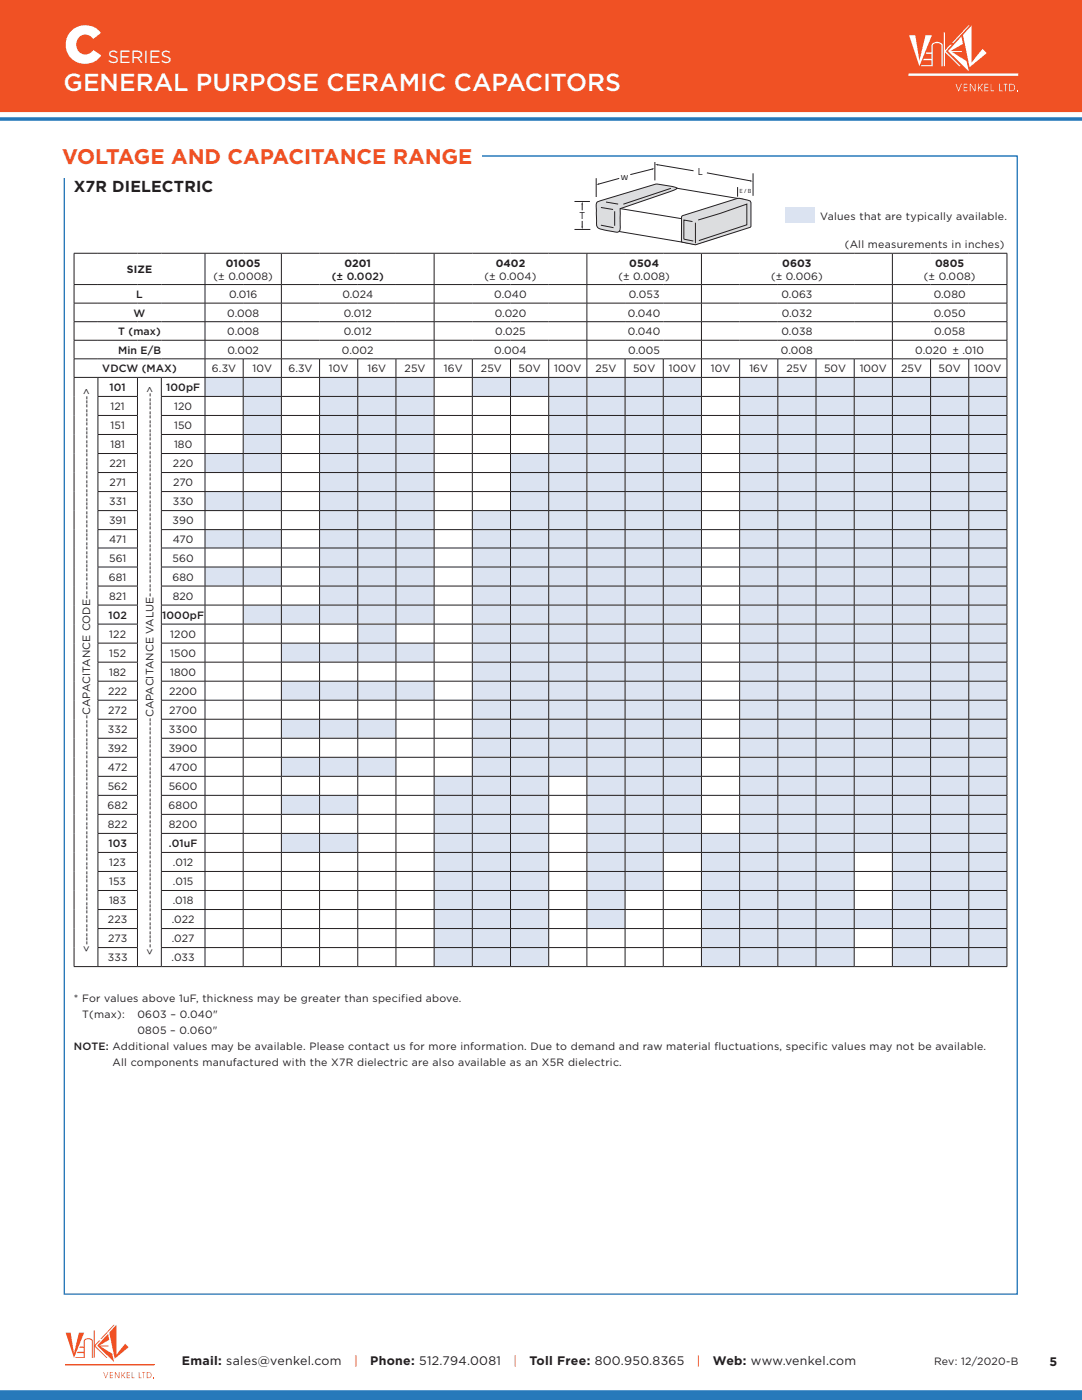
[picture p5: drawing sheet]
<svg xmlns="http://www.w3.org/2000/svg" width="216mm" height="279mm" viewBox="0 0 216 279" stroke-linecap="round" stroke-linejoin="round" font-family="sans-serif">
<path d="M-.1 -.1h216v22.3h-216z" fill="#f05124" stroke="#f05124" stroke-width=".35"/>
<g fill="#f05124">
<path d="M23.2 264.4v6l1.8-2.2 .7 .7-2.8 2.3-1.1-5.3z"/>
<path d="M13.1 266h1l.7 4.1 1-4.1h1l-2 5z"/>
<path d="M21.6 266.2l.2 1.2-2 1.1h1.8v.2h-1.6l2.4 1.5 .4 1.6-3.4-3.3z"/>
<path d="M16.9 267.3a1.04 1.04 0 0 1 1.6 .4v3.3h-.2v-3.3a.83 .83 0 0 0-1.4 0v3.3h-1.9l.1-.2h1.6v-.8h-1.3l.1-.2h1.2v-.8h-.9l.1-.3h.8v-1z"/>
<path d="M18.7 265.5h.2v2.9l.9-.9h.2l-1 1.1 2.4 2.4h-.2l-2.3-2.3v2.3h-.2z"/>
<path d="M22.7 264.4h.2l-2.6 2.8h-.3z"/>
<path d="M20.6 273.8h.1l.4 1.1 .4-1.1h.1l-.5 1.2z"/>
<path d="M21.9 273.8h.6v.2h-.5v.4h.5v.1h-.5v.4h.5v.1h-.6z"/>
<path d="M22.9 273.8h.2l.6 1.1v-1.1h.1v1.2h-.1l-.7-1v1h-.1z"/>
<path d="M24.2 273.8h.1v.7l.7-.7-.4 .6 .4 .6h-.1l-.4-.5-.2 .5h-.1z"/>
<path d="M25.3 273.8h.6v.2h-.5v.4h.5v.1h-.5v.4h.5v.1h-.6z"/>
<path d="M26.3 273.8h.1v1.1h.4v.1h-.5z"/>
<path d="M27.7 273.8h.1v1.1h.4v.1h-.5z"/>
<path d="M28.4 273.8h.6v.2h-.3v1h-.1v-1h-.2z"/>
<path d="M30.6 274.8h.1v.2h-.1z"/>
<path d="M29.3 273.8v1.2a.66 .66 0 0 0 .9-.6 .66 .66 0 0 0-.9-.6zM29.4 274a.52 .52 0 0 1 .7 .4 .52 .52 0 0 1-.7 .5z"/>
</g>
<path d="M13 272.4h17.8" fill="none" stroke="#f05124" stroke-width=".2"/>
<path d="M-.1 277.6h216v1.8h-216z" fill="#2779ba" stroke="#2779ba" stroke-width=".35"/>
<path d="M0 23.8h215.9" fill="none" stroke="#2779ba" stroke-width=".71" stroke-linecap="butt"/>
<g fill="#fff">
<path d="M193.9 5.1v7.4l2.2-2.8 .8 .9-3.4 2.8-1.4-6.4z"/>
<path d="M181.4 7h1.2l.9 5.1 1.2-5.1h1.3l-2.5 6.2z"/>
<path d="M191.8 7.3l.3 1.5-2.5 1.4h2.3v.2h-1.9l2.9 1.8 .4 2-4.1-4z"/>
<path d="M186 8.7a1.3 1.3 0 0 1 2.1 .4v4.1h-.3v-4.1a1.03 1.03 0 0 0-1.7 0v4.1h-2.3v-.2h2.1v-1h-1.7l.2-.3h1.5v-.9h-1.1l.1-.4h1v-1.3z"/>
<path d="M188.3 6.5h.3v3.5l1-1.1h.3l-1.2 1.3 3 3h-.3l-2.8-2.8v2.8h-.3z"/>
<path d="M193.2 5.1h.3l-3.2 3.5h-.3z"/>
<path d="M190.7 16.7h.1l.5 1.3 .4-1.3h.2l-.6 1.5h-.1z"/>
<path d="M192.3 16.7h.7v.2h-.6v.5h.6v.1h-.6v.6h.6v.1h-.7z"/>
<path d="M193.5 16.7h.2l.8 1.3v-1.3h.1v1.5h-.1l-.8-1.3v1.3h-.2z"/>
<path d="M195.1 16.7h.2v.8l.7-.8h.1l-.6 .7 .6 .8h-.2l-.5-.7-.1 .2v.5h-.2z"/>
<path d="M196.4 16.7h.8v.2h-.6v.5h.6v.1h-.6v.6h.6v.1h-.8z"/>
<path d="M197.7 16.7h.1v1.4h.5v.1h-.6z"/>
<path d="M199.4 16.7h.1v1.4h.6v.1h-.7z"/>
<path d="M200.2 16.7h.8v.2h-.3v1.3h-.2v-1.3h-.3z"/>
<path d="M203 17.9h.2v.3h-.2z"/>
<path d="M201.5 16.9a.64 .64 0 0 1 .9 .6 .64 .64 0 0 1-.9 .6zM201.4 16.7v1.5a.82 .82 0 0 0 1.2-.7 .82 .82 0 0 0-1.2-.8z"/>
</g>
<path d="M181.3 14.9h21.9" fill="none" stroke="#fff" stroke-width=".45"/>
<path d="M12.8 31.1h190.2v227.2h-190.2z" fill="none" stroke="#2779ba" stroke-width=".26"/>
<path d="M12.4 26.7h83.6v8.9h-83.6z" fill="#fff"/>
<path d="M139.9 47.1l6.6-2.1 .1 .3-6.7 2.1z" fill="#dcdddf"/>
<path d="M139.9 47.1l6.6-2.1 .1 .3-6.7 2.1z" fill="none" stroke="#231f20" stroke-width=".2"/>
<path d="M139.9 44.9l6.7-2v.2l-6.7 2.1z" fill="#dcdddf"/>
<path d="M139.9 44.9l6.7-2v.2l-6.7 2.1z" fill="none" stroke="#231f20" stroke-width=".2"/>
<path d="M139.9 46l6.6-2.1 .1 .3-6.7 2.1z" fill="#dcdddf"/>
<path d="M135 37.6l13.3 2.2M123.5 46.2l15.2 2.6M123.7 41.6l15 2.5M139.9 46l6.6-2.1 .1 .3-6.7 2.1zM143.7 47.2l-5 1.6" fill="none" stroke="#231f20" stroke-width=".2"/>
<path d="M119.1 40.4l.6-.3 11.2-3.4 3.2 .5 1 .3-.2 .3-1.2 .5-10 3.3 .1 3.4a.9 .9 0 0 1-.2 1.1 .9 .9 0 0 1-1.1 .2l-1.8-.4a1.49 1.49 0 0 1-1.7-1.8v-3.2z" fill="#dcdddf"/>
<path d="M133.9 37.6l-9.5 3.2M119.1 40.4l.6-.3 11.2-3.4 3.2 .5 1 .3-.2 .3-1.2 .5-10 3.3 .1 3.4a.9 .9 0 0 1-.2 1.1 .9 .9 0 0 1-1.1 .2l-1.8-.4a1.49 1.49 0 0 1-1.7-1.8v-3.2zM119.9 44.9l2.5 .5M119.9 41.4l2.4 .4M120.9 40.3l2.4 .4M122.7 42.2v2.9" fill="none" stroke="#231f20" stroke-width=".2"/>
<path d="M136.1 43.1l11-3.5h.4l1.7 .3 .5 .2 .1 .3v4.8l-.1 .2-10.9 3.5-2.7-.6-.1-.1z" fill="#dcdddf"/>
<path d="M119 35.6v3.7M130.7 32.3v3.7M141.1 34.5l8.7 1.6M147.2 37.3v2M150.3 34.6v4.5M136.1 43.1l11-3.5h.4l1.7 .3 .5 .2 .1 .3v4.8l-.1 .2-10.9 3.5-2.7-.6-.1-.1zM138.2 44.2l-1.7-.3v3.8l1.8 .4M139.3 43.9l4.4-1.3 5.3-1.9v4.2l-9.5 3.1" fill="none" stroke="#231f20" stroke-width=".2"/>
<path d="M149.7 35.9l.6 .3-.7 .1 .2-.2z" fill="#231f20"/>
<path d="M131.1 32.9l7.3 1.2" fill="none" stroke="#231f20" stroke-width=".2"/>
<path d="M130.7 32.8l.6-.1-.1 .2v.2z" fill="#231f20"/>
<path d="M123.6 35.6l-4.2 1.2" fill="none" stroke="#231f20" stroke-width=".2"/>
<path d="M119 36.9l.5-.4-.1 .2 .2 .2z" fill="#231f20"/>
<path d="M130.2 33.7l-4.4 1.2" fill="none" stroke="#231f20" stroke-width=".2"/>
<path d="M130 33.6h.6l-.5 .3 .1-.2z" fill="#231f20"/>
<path d="M116.2 44.1v1.2" fill="none" stroke="#231f20" stroke-width=".2"/>
<path d="M116 45.2l.2 .1 .2-.1-.2 .6z" fill="#231f20"/>
<path d="M114.6 45.8h3.2M116.2 40.7v1.3" fill="none" stroke="#231f20" stroke-width=".2"/>
<path d="M116.2 40.2l.2 .6-.2-.1-.2 .1z" fill="#231f20"/>
<path d="M114.6 40.2h3.1M138.8 44.4v4.1" fill="none" stroke="#231f20" stroke-width=".2"/>
<g fill="#dbe3f1">
<path d="M156.7 41.5h5.9v3h-5.9z"/>
<path d="M40.9 75.3h7.6v3.8h-7.6zM63.8 75.3h7.6v3.8h-7.6zM71.4 75.3h7.6v3.8h-7.6zM79 75.3h7.6v3.8h-7.6zM132.3 75.3h7.7v3.8h-7.7zM147.6 75.3h7.6v3.8h-7.6zM155.2 75.3h7.6v3.8h-7.6zM162.8 75.3h7.6v3.8h-7.6zM170.4 75.3h7.7v3.8h-7.7zM178.1 75.3h7.6v3.8h-7.6zM185.7 75.3h7.6v3.8h-7.6zM193.3 75.3h7.6v3.8h-7.6zM63.8 79.1h7.6v3.8h-7.6zM71.4 79.1h7.6v3.8h-7.6zM79 79.1h7.6v3.8h-7.6zM117.1 79.1h7.6v3.8h-7.6zM124.7 79.1h7.6v3.8h-7.6zM132.3 79.1h7.7v3.8h-7.7zM147.6 79.1h7.6v3.8h-7.6zM155.2 79.1h7.6v3.8h-7.6zM162.8 79.1h7.6v3.8h-7.6zM170.4 79.1h7.7v3.8h-7.7zM178.1 79.1h7.6v3.8h-7.6zM185.7 79.1h7.6v3.8h-7.6zM193.3 79.1h7.6v3.8h-7.6zM63.8 82.9h7.6v3.8h-7.6zM71.4 82.9h7.6v3.8h-7.6zM79 82.9h7.6v3.8h-7.6zM117.1 82.9h7.6v3.8h-7.6zM124.7 82.9h7.6v3.8h-7.6zM132.3 82.9h7.7v3.8h-7.7zM147.6 82.9h7.6v3.8h-7.6zM155.2 82.9h7.6v3.8h-7.6zM162.8 82.9h7.6v3.8h-7.6zM170.4 82.9h7.7v3.8h-7.7zM178.1 82.9h7.6v3.8h-7.6zM185.7 82.9h7.6v3.8h-7.6zM193.3 82.9h7.6v3.8h-7.6zM63.8 86.7h7.6v3.8h-7.6zM71.4 86.7h7.6v3.8h-7.6zM79 86.7h7.6v3.8h-7.6zM117.1 86.7h7.6v3.8h-7.6zM124.7 86.7h7.6v3.8h-7.6zM132.3 86.7h7.7v3.8h-7.7zM147.6 86.7h7.6v3.8h-7.6zM155.2 86.7h7.6v3.8h-7.6zM162.8 86.7h7.6v3.8h-7.6zM170.4 86.7h7.7v3.8h-7.7zM178.1 86.7h7.6v3.8h-7.6zM185.7 86.7h7.6v3.8h-7.6zM193.3 86.7h7.6v3.8h-7.6zM63.8 90.5h7.6v3.8h-7.6zM71.4 90.5h7.6v3.8h-7.6zM79 90.5h7.6v3.8h-7.6zM101.9 90.5h7.6v3.8h-7.6zM117.1 90.5h7.6v3.8h-7.6zM124.7 90.5h7.6v3.8h-7.6zM132.3 90.5h7.7v3.8h-7.7zM147.6 90.5h7.6v3.8h-7.6zM155.2 90.5h7.6v3.8h-7.6zM162.8 90.5h7.6v3.8h-7.6zM170.4 90.5h7.7v3.8h-7.7zM178.1 90.5h7.6v3.8h-7.6zM185.7 90.5h7.6v3.8h-7.6zM193.3 90.5h7.6v3.8h-7.6zM63.8 94.3h7.6v3.8h-7.6zM71.4 94.3h7.6v3.8h-7.6zM79 94.3h7.6v3.8h-7.6zM101.9 94.3h7.6v3.8h-7.6zM117.1 94.3h7.6v3.8h-7.6zM124.7 94.3h7.6v3.8h-7.6zM132.3 94.3h7.7v3.8h-7.7zM147.6 94.3h7.6v3.8h-7.6zM155.2 94.3h7.6v3.8h-7.6zM162.8 94.3h7.6v3.8h-7.6zM170.4 94.3h7.7v3.8h-7.7zM178.1 94.3h7.6v3.8h-7.6zM185.7 94.3h7.6v3.8h-7.6zM193.3 94.3h7.6v3.8h-7.6zM40.9 98.1h7.6v3.8h-7.6zM48.5 98.1h7.6v3.8h-7.6zM63.8 98.1h7.6v3.8h-7.6zM71.4 98.1h7.6v3.8h-7.6zM79 98.1h7.6v3.8h-7.6zM101.9 98.1h7.6v3.8h-7.6zM117.1 98.1h7.6v3.8h-7.6zM124.7 98.1h7.6v3.8h-7.6zM132.3 98.1h7.7v3.8h-7.7zM147.6 98.1h7.6v3.8h-7.6zM155.2 98.1h7.6v3.8h-7.6zM162.8 98.1h7.6v3.8h-7.6zM170.4 98.1h7.7v3.8h-7.7zM178.1 98.1h7.6v3.8h-7.6zM185.7 98.1h7.6v3.8h-7.6zM193.3 98.1h7.6v3.8h-7.6zM63.8 101.9h7.6v3.8h-7.6zM71.4 101.9h7.6v3.8h-7.6zM79 101.9h7.6v3.8h-7.6zM94.2 101.9h7.7v3.8h-7.7zM101.9 101.9h7.6v3.8h-7.6zM117.1 101.9h7.6v3.8h-7.6zM124.7 101.9h7.6v3.8h-7.6zM132.3 101.9h7.7v3.8h-7.7zM147.6 101.9h7.6v3.8h-7.6zM155.2 101.9h7.6v3.8h-7.6zM162.8 101.9h7.6v3.8h-7.6zM170.4 101.9h7.7v3.8h-7.7zM178.1 101.9h7.6v3.8h-7.6zM185.7 101.9h7.6v3.8h-7.6zM193.3 101.9h7.6v3.8h-7.6zM40.9 105.7h7.6v3.7h-7.6zM48.5 105.7h7.6v3.7h-7.6zM63.8 105.7h7.6v3.7h-7.6zM71.4 105.7h7.6v3.7h-7.6zM79 105.7h7.6v3.7h-7.6zM94.2 105.7h7.7v3.7h-7.7zM101.9 105.7h7.6v3.7h-7.6zM117.1 105.7h7.6v3.7h-7.6zM124.7 105.7h7.6v3.7h-7.6zM132.3 105.7h7.7v3.7h-7.7zM147.6 105.7h7.6v3.7h-7.6zM155.2 105.7h7.6v3.7h-7.6zM162.8 105.7h7.6v3.7h-7.6zM170.4 105.7h7.7v3.7h-7.7zM178.1 105.7h7.6v3.7h-7.6zM185.7 105.7h7.6v3.7h-7.6zM193.3 105.7h7.6v3.7h-7.6zM63.8 109.4h7.6v3.8h-7.6zM71.4 109.4h7.6v3.8h-7.6zM79 109.4h7.6v3.8h-7.6zM94.2 109.4h7.7v3.8h-7.7zM101.9 109.4h7.6v3.8h-7.6zM117.1 109.4h7.6v3.8h-7.6zM124.7 109.4h7.6v3.8h-7.6zM132.3 109.4h7.7v3.8h-7.7zM147.6 109.4h7.6v3.8h-7.6zM155.2 109.4h7.6v3.8h-7.6zM162.8 109.4h7.6v3.8h-7.6zM170.4 109.4h7.7v3.8h-7.7zM178.1 109.4h7.6v3.8h-7.6zM185.7 109.4h7.6v3.8h-7.6zM193.3 109.4h7.6v3.8h-7.6zM40.9 113.2h7.6v3.8h-7.6zM48.5 113.2h7.6v3.8h-7.6zM63.8 113.2h7.6v3.8h-7.6zM71.4 113.2h7.6v3.8h-7.6zM79 113.2h7.6v3.8h-7.6zM94.2 113.2h7.7v3.8h-7.7zM101.9 113.2h7.6v3.8h-7.6zM117.1 113.2h7.6v3.8h-7.6zM124.7 113.2h7.6v3.8h-7.6zM132.3 113.2h7.7v3.8h-7.7zM147.6 113.2h7.6v3.8h-7.6zM155.2 113.2h7.6v3.8h-7.6zM162.8 113.2h7.6v3.8h-7.6zM170.4 113.2h7.7v3.8h-7.7zM178.1 113.2h7.6v3.8h-7.6zM185.7 113.2h7.6v3.8h-7.6zM193.3 113.2h7.6v3.8h-7.6zM63.8 117h7.6v3.8h-7.6zM71.4 117h7.6v3.8h-7.6zM79 117h7.6v3.8h-7.6zM94.2 117h7.7v3.8h-7.7zM101.9 117h7.6v3.8h-7.6zM117.1 117h7.6v3.8h-7.6zM124.7 117h7.6v3.8h-7.6zM132.3 117h7.7v3.8h-7.7zM147.6 117h7.6v3.8h-7.6zM155.2 117h7.6v3.8h-7.6zM162.8 117h7.6v3.8h-7.6zM170.4 117h7.7v3.8h-7.7zM178.1 117h7.6v3.8h-7.6zM185.7 117h7.6v3.8h-7.6zM193.3 117h7.6v3.8h-7.6zM79 120.8h7.6v3.8h-7.6zM94.2 120.8h7.7v3.8h-7.7zM101.9 120.8h7.6v3.8h-7.6zM117.1 120.8h7.6v3.8h-7.6zM124.7 120.8h7.6v3.8h-7.6zM132.3 120.8h7.7v3.8h-7.7zM147.6 120.8h7.6v3.8h-7.6zM155.2 120.8h7.6v3.8h-7.6zM162.8 120.8h7.6v3.8h-7.6zM170.4 120.8h7.7v3.8h-7.7zM178.1 120.8h7.6v3.8h-7.6zM185.7 120.8h7.6v3.8h-7.6zM193.3 120.8h7.6v3.8h-7.6zM94.2 124.6h7.7v3.8h-7.7zM101.9 124.6h7.6v3.8h-7.6zM117.1 124.6h7.6v3.8h-7.6zM124.7 124.6h7.6v3.8h-7.6zM132.3 124.6h7.7v3.8h-7.7zM147.6 124.6h7.6v3.8h-7.6zM155.2 124.6h7.6v3.8h-7.6zM162.8 124.6h7.6v3.8h-7.6zM170.4 124.6h7.7v3.8h-7.7zM178.1 124.6h7.6v3.8h-7.6zM185.7 124.6h7.6v3.8h-7.6zM193.3 124.6h7.6v3.8h-7.6zM94.2 128.4h7.7v3.7h-7.7zM101.9 128.4h7.6v3.7h-7.6zM117.1 128.4h7.6v3.7h-7.6zM124.7 128.4h7.6v3.7h-7.6zM132.3 128.4h7.7v3.7h-7.7zM147.6 128.4h7.6v3.7h-7.6zM155.2 128.4h7.6v3.7h-7.6zM162.8 128.4h7.6v3.7h-7.6zM170.4 128.4h7.7v3.7h-7.7zM178.1 128.4h7.6v3.7h-7.6zM185.7 128.4h7.6v3.7h-7.6zM193.3 128.4h7.6v3.7h-7.6zM94.2 132.1h7.7v3.8h-7.7zM101.9 132.1h7.6v3.8h-7.6zM117.1 132.1h7.6v3.8h-7.6zM124.7 132.1h7.6v3.8h-7.6zM132.3 132.1h7.7v3.8h-7.7zM147.6 132.1h7.6v3.8h-7.6zM155.2 132.1h7.6v3.8h-7.6zM162.8 132.1h7.6v3.8h-7.6zM170.4 132.1h7.7v3.8h-7.7zM178.1 132.1h7.6v3.8h-7.6zM185.7 132.1h7.6v3.8h-7.6zM193.3 132.1h7.6v3.8h-7.6zM56.1 135.9h7.7v3.8h-7.7zM63.8 135.9h7.6v3.8h-7.6zM71.4 135.9h7.6v3.8h-7.6zM79 135.9h7.6v3.8h-7.6zM94.2 135.9h7.7v3.8h-7.7zM101.9 135.9h7.6v3.8h-7.6zM117.1 135.9h7.6v3.8h-7.6zM124.7 135.9h7.6v3.8h-7.6zM132.3 135.9h7.7v3.8h-7.7zM147.6 135.9h7.6v3.8h-7.6zM155.2 135.9h7.6v3.8h-7.6zM162.8 135.9h7.6v3.8h-7.6zM170.4 135.9h7.7v3.8h-7.7zM178.1 135.9h7.6v3.8h-7.6zM185.7 135.9h7.6v3.8h-7.6zM193.3 135.9h7.6v3.8h-7.6zM94.2 139.7h7.7v3.8h-7.7zM101.9 139.7h7.6v3.8h-7.6zM117.1 139.7h7.6v3.8h-7.6zM124.7 139.7h7.6v3.8h-7.6zM132.3 139.7h7.7v3.8h-7.7zM147.6 139.7h7.6v3.8h-7.6zM155.2 139.7h7.6v3.8h-7.6zM162.8 139.7h7.6v3.8h-7.6zM170.4 139.7h7.7v3.8h-7.7zM178.1 139.7h7.6v3.8h-7.6zM185.7 139.7h7.6v3.8h-7.6zM193.3 139.7h7.6v3.8h-7.6zM56.1 143.5h7.7v3.8h-7.7zM63.8 143.5h7.6v3.8h-7.6zM71.4 143.5h7.6v3.8h-7.6zM94.2 143.5h7.7v3.8h-7.7zM101.9 143.5h7.6v3.8h-7.6zM117.1 143.5h7.6v3.8h-7.6zM124.7 143.5h7.6v3.8h-7.6zM132.3 143.5h7.7v3.8h-7.7zM147.6 143.5h7.6v3.8h-7.6zM155.2 143.5h7.6v3.8h-7.6zM162.8 143.5h7.6v3.8h-7.6zM170.4 143.5h7.7v3.8h-7.7zM178.1 143.5h7.6v3.8h-7.6zM185.7 143.5h7.6v3.8h-7.6zM193.3 143.5h7.6v3.8h-7.6zM94.2 147.3h7.7v3.8h-7.7zM101.9 147.3h7.6v3.8h-7.6zM117.1 147.3h7.6v3.8h-7.6zM124.7 147.3h7.6v3.8h-7.6zM132.3 147.3h7.7v3.8h-7.7zM147.6 147.3h7.6v3.8h-7.6zM155.2 147.3h7.6v3.8h-7.6zM162.8 147.3h7.6v3.8h-7.6zM170.4 147.3h7.7v3.8h-7.7zM178.1 147.3h7.6v3.8h-7.6zM185.7 147.3h7.6v3.8h-7.6zM193.3 147.3h7.6v3.8h-7.6zM56.1 151.1h7.7v3.8h-7.7zM63.8 151.1h7.6v3.8h-7.6zM71.4 151.1h7.6v3.8h-7.6zM94.2 151.1h7.7v3.8h-7.7zM101.9 151.1h7.6v3.8h-7.6zM117.1 151.1h7.6v3.8h-7.6zM124.7 151.1h7.6v3.8h-7.6zM132.3 151.1h7.7v3.8h-7.7zM147.6 151.1h7.6v3.8h-7.6zM155.2 151.1h7.6v3.8h-7.6zM162.8 151.1h7.6v3.8h-7.6zM170.4 151.1h7.7v3.8h-7.7zM178.1 151.1h7.6v3.8h-7.6zM185.7 151.1h7.6v3.8h-7.6zM193.3 151.1h7.6v3.8h-7.6zM101.9 154.9h7.6v3.8h-7.6zM117.1 154.9h7.6v3.8h-7.6zM124.7 154.9h7.6v3.8h-7.6zM132.3 154.9h7.7v3.8h-7.7zM147.6 154.9h7.6v3.8h-7.6zM155.2 154.9h7.6v3.8h-7.6zM162.8 154.9h7.6v3.8h-7.6zM170.4 154.9h7.7v3.8h-7.7zM178.1 154.9h7.6v3.8h-7.6zM185.7 154.9h7.6v3.8h-7.6zM193.3 154.9h7.6v3.8h-7.6zM56.1 158.7h7.7v3.8h-7.7zM63.8 158.7h7.6v3.8h-7.6zM101.9 158.7h7.6v3.8h-7.6zM117.1 158.7h7.6v3.8h-7.6zM124.7 158.7h7.6v3.8h-7.6zM132.3 158.7h7.7v3.8h-7.7zM147.6 158.7h7.6v3.8h-7.6zM155.2 158.7h7.6v3.8h-7.6zM162.8 158.7h7.6v3.8h-7.6zM170.4 158.7h7.7v3.8h-7.7zM178.1 158.7h7.6v3.8h-7.6zM185.7 158.7h7.6v3.8h-7.6zM193.3 158.7h7.6v3.8h-7.6zM101.9 162.5h7.6v3.8h-7.6zM132.3 162.5h7.7v3.8h-7.7zM147.6 162.5h7.6v3.8h-7.6zM155.2 162.5h7.6v3.8h-7.6zM162.8 162.5h7.6v3.8h-7.6zM170.4 162.5h7.7v3.8h-7.7zM178.1 162.5h7.6v3.8h-7.6zM185.7 162.5h7.6v3.8h-7.6zM193.3 162.5h7.6v3.8h-7.6zM56.1 166.3h7.7v3.8h-7.7zM63.8 166.3h7.6v3.8h-7.6zM101.9 166.3h7.6v3.8h-7.6zM132.3 166.3h7.7v3.8h-7.7zM170.4 166.3h7.7v3.8h-7.7zM178.1 166.3h7.6v3.8h-7.6zM185.7 166.3h7.6v3.8h-7.6zM193.3 166.3h7.6v3.8h-7.6zM101.9 170.1h7.6v3.8h-7.6zM178.1 170.1h7.6v3.8h-7.6zM185.7 170.1h7.6v3.8h-7.6zM193.3 170.1h7.6v3.8h-7.6zM101.9 173.9h7.6v3.8h-7.6zM178.1 173.9h7.6v3.8h-7.6zM185.7 173.9h7.6v3.8h-7.6zM193.3 173.9h7.6v3.8h-7.6zM101.9 177.7h7.6v3.8h-7.6zM117.1 177.7h7.6v3.8h-7.6zM178.1 177.7h7.6v3.8h-7.6zM185.7 177.7h7.6v3.8h-7.6zM193.3 177.7h7.6v3.8h-7.6zM101.9 181.5h7.6v3.8h-7.6zM117.1 181.5h7.6v3.8h-7.6zM170.4 181.5h7.7v3.8h-7.7zM178.1 181.5h7.6v3.8h-7.6zM185.7 181.5h7.6v3.8h-7.6zM193.3 181.5h7.6v3.8h-7.6zM101.9 185.3h7.6v3.8h-7.6zM178.1 185.3h7.6v3.8h-7.6zM185.7 185.3h7.6v3.8h-7.6zM193.3 185.3h7.6v3.8h-7.6zM101.9 189.1h7.6v3.8h-7.6zM178.1 189.1h7.6v3.8h-7.6zM185.7 189.1h7.6v3.8h-7.6zM193.3 189.1h7.6v3.8h-7.6z"/>
<path d="M48.5 75.3h7.6v3.8h-7.6zM94.2 75.3h7.7v3.8h-7.7zM101.9 75.3h7.6v3.8h-7.6zM109.5 75.3h7.6v3.8h-7.6zM117.1 75.3h7.6v3.8h-7.6zM124.7 75.3h7.6v3.8h-7.6zM48.5 79.1h7.6v3.8h-7.6zM109.5 79.1h7.6v3.8h-7.6zM48.5 82.9h7.6v3.8h-7.6zM109.5 82.9h7.6v3.8h-7.6zM48.5 86.7h7.6v3.8h-7.6zM109.5 86.7h7.6v3.8h-7.6zM40.9 90.5h7.6v3.8h-7.6zM48.5 90.5h7.6v3.8h-7.6zM109.5 90.5h7.6v3.8h-7.6zM109.5 94.3h7.6v3.8h-7.6zM109.5 98.1h7.6v3.8h-7.6zM109.5 101.9h7.6v3.8h-7.6zM109.5 105.7h7.6v3.7h-7.6zM109.5 109.4h7.6v3.8h-7.6zM109.5 113.2h7.6v3.8h-7.6zM109.5 117h7.6v3.8h-7.6zM48.5 120.8h7.6v3.8h-7.6zM56.1 120.8h7.7v3.8h-7.7zM63.8 120.8h7.6v3.8h-7.6zM71.4 120.8h7.6v3.8h-7.6zM109.5 120.8h7.6v3.8h-7.6zM71.4 124.6h7.6v3.8h-7.6zM109.5 124.6h7.6v3.8h-7.6zM56.1 128.4h7.7v3.7h-7.7zM63.8 128.4h7.6v3.7h-7.6zM71.4 128.4h7.6v3.7h-7.6zM79 128.4h7.6v3.7h-7.6zM109.5 128.4h7.6v3.7h-7.6zM109.5 132.1h7.6v3.8h-7.6zM109.5 135.9h7.6v3.8h-7.6zM109.5 139.7h7.6v3.8h-7.6zM109.5 143.5h7.6v3.8h-7.6zM109.5 147.3h7.6v3.8h-7.6zM109.5 151.1h7.6v3.8h-7.6zM86.6 154.9h7.6v3.8h-7.6zM94.2 154.9h7.7v3.8h-7.7zM86.6 158.7h7.6v3.8h-7.6zM94.2 158.7h7.7v3.8h-7.7zM86.6 162.5h7.6v3.8h-7.6zM94.2 162.5h7.7v3.8h-7.7zM117.1 162.5h7.6v3.8h-7.6zM124.7 162.5h7.6v3.8h-7.6zM86.6 166.3h7.6v3.8h-7.6zM94.2 166.3h7.7v3.8h-7.7zM117.1 166.3h7.6v3.8h-7.6zM124.7 166.3h7.6v3.8h-7.6zM140 166.3h7.6v3.8h-7.6zM147.6 166.3h7.6v3.8h-7.6zM155.2 166.3h7.6v3.8h-7.6zM162.8 166.3h7.6v3.8h-7.6zM86.6 170.1h7.6v3.8h-7.6zM94.2 170.1h7.7v3.8h-7.7zM117.1 170.1h7.6v3.8h-7.6zM124.7 170.1h7.6v3.8h-7.6zM140 170.1h7.6v3.8h-7.6zM147.6 170.1h7.6v3.8h-7.6zM155.2 170.1h7.6v3.8h-7.6zM162.8 170.1h7.6v3.8h-7.6zM86.6 173.9h7.6v3.8h-7.6zM94.2 173.9h7.7v3.8h-7.7zM117.1 173.9h7.6v3.8h-7.6zM124.7 173.9h7.6v3.8h-7.6zM140 173.9h7.6v3.8h-7.6zM147.6 173.9h7.6v3.8h-7.6zM155.2 173.9h7.6v3.8h-7.6zM162.8 173.9h7.6v3.8h-7.6zM86.6 177.7h7.6v3.8h-7.6zM94.2 177.7h7.7v3.8h-7.7zM140 177.7h7.6v3.8h-7.6zM147.6 177.7h7.6v3.8h-7.6zM155.2 177.7h7.6v3.8h-7.6zM162.8 177.7h7.6v3.8h-7.6zM86.6 181.5h7.6v3.8h-7.6zM94.2 181.5h7.7v3.8h-7.7zM140 181.5h7.6v3.8h-7.6zM147.6 181.5h7.6v3.8h-7.6zM155.2 181.5h7.6v3.8h-7.6zM162.8 181.5h7.6v3.8h-7.6zM86.6 185.3h7.6v3.8h-7.6zM94.2 185.3h7.7v3.8h-7.7zM140 185.3h7.6v3.8h-7.6zM147.6 185.3h7.6v3.8h-7.6zM155.2 185.3h7.6v3.8h-7.6zM162.8 185.3h7.6v3.8h-7.6zM86.6 189.1h7.6v3.8h-7.6zM94.2 189.1h7.7v3.8h-7.7zM140 189.1h7.6v3.8h-7.6zM147.6 189.1h7.6v3.8h-7.6zM155.2 189.1h7.6v3.8h-7.6zM162.8 189.1h7.6v3.8h-7.6z"/>
</g>
<path d="M79 124.6h7.6v3.8h-7.6zM79 132.1h7.6v3.8h-7.6z" fill="#fff"/>
<g fill="none" stroke="#231f20" stroke-width=".2">
<path d="M14.7 50.5h186.3M14.7 56.8h186.3M14.8 50.6v6.1M14.8 56.8v3.7M40.9 50.6v6.1M40.9 56.8v3.7M56.1 50.6v6.1M56.1 56.8v3.7M86.6 50.6v6.1M86.6 56.8v3.7M117.1 50.6v6.1M117.1 56.8v3.7"/>
<path d="M140 50.6v6.1M140 56.8v3.7M178.1 50.6v6.1M178.1 56.8v3.7M200.9 50.6v6.1M200.9 56.8v3.7M14.7 60.5h186.3M14.7 64.2h186.3M14.7 67.9h186.3M14.7 71.6h186.3M14.7 75.3h186.3M14.8 60.5v3.7"/>
<path d="M14.8 64.2v3.7M14.8 68v3.6M14.8 71.7v3.6M14.8 75.4v117.5M19.5 79.1h8M19.5 75.4v3.7M19.5 79.2v3.7M27.4 75.4v3.7M27.4 79.2v3.7M32.2 79.1h168.8M32.2 75.4v3.7M32.2 79.2v3.7"/>
<path d="M40.9 60.5v3.7M40.9 64.2v3.7M40.9 68v3.6M40.9 71.7v3.6M40.9 75.4v3.7M40.9 79.2v3.7M48.5 71.7v3.6M48.5 75.4v3.7M48.5 79.2v3.7M56.1 60.5v3.7M56.1 64.2v3.7M56.1 68v3.6"/>
<path d="M56.1 71.7v3.6M56.1 75.4v3.7M56.1 79.2v3.7M63.8 71.7v3.6M63.8 75.4v3.7M63.8 79.2v3.7M71.4 71.7v3.6M71.4 75.4v3.7M71.4 79.2v3.7M79 71.7v3.6M79 75.4v3.7M79 79.2v3.7"/>
<path d="M86.6 60.5v3.7M86.6 64.2v3.7M86.6 68v3.6M86.6 71.7v3.6M86.6 75.4v3.7M86.6 79.2v3.7M94.2 71.7v3.6M94.2 75.4v3.7M94.2 79.2v3.7M101.9 71.7v3.6M101.9 75.4v3.7M101.9 79.2v3.7"/>
<path d="M109.5 71.7v3.6M109.5 75.4v3.7M109.5 79.2v3.7M117.1 60.5v3.7M117.1 64.2v3.7M117.1 68v3.6M117.1 71.7v3.6M117.1 75.4v3.7M117.1 79.2v3.7M124.7 71.7v3.6M124.7 75.4v3.7M124.7 79.2v3.7"/>
<path d="M132.3 71.7v3.6M132.3 75.4v3.7M132.3 79.2v3.7M140 60.5v3.7M140 64.2v3.7M140 68v3.6M140 71.7v3.6M140 75.4v3.7M140 79.2v3.7M147.6 71.7v3.6M147.6 75.4v3.7M147.6 79.2v3.7"/>
<path d="M155.2 71.7v3.6M155.2 75.4v3.7M155.2 79.2v3.7M162.8 71.7v3.6M162.8 75.4v3.7M162.8 79.2v3.7M170.4 71.7v3.6M170.4 75.4v3.7M170.4 79.2v3.7M178.1 60.5v3.7M178.1 64.2v3.7M178.1 68v3.6"/>
<path d="M178.1 71.7v3.6M178.1 75.4v3.7M178.1 79.2v3.7M185.7 71.7v3.6M185.7 75.4v3.7M185.7 79.2v3.7M193.3 71.7v3.6M193.3 75.4v3.7M193.3 79.2v3.7M200.9 60.5v3.7M200.9 64.2v3.7M200.9 68v3.6"/>
<path d="M200.9 71.7v3.6M200.9 75.4v3.7M200.9 79.2v3.7M19.5 82.9h8M19.5 86.7h8M19.5 90.5h8M19.5 94.3h8M19.5 98.1h8M19.5 83v3.7M19.5 86.8v3.7M19.5 90.6v3.7M19.5 94.3v3.8"/>
<path d="M19.5 98.1v3.8M27.4 83v3.7M27.4 86.8v3.7M27.4 90.6v3.7M27.4 94.3v3.8M27.4 98.1v3.8M32.2 82.9h168.8M32.2 86.7h168.8M32.2 90.5h168.8M32.2 94.3h168.8M32.2 98.1h168.8M32.2 83v3.7"/>
<path d="M32.2 86.8v3.7M32.2 90.6v3.7M32.2 94.3v3.8M32.2 98.1v3.8M40.9 83v3.7M40.9 86.8v3.7M40.9 90.6v3.7M40.9 94.3v3.8M40.9 98.1v3.8M48.5 83v3.7M48.5 86.8v3.7M48.5 90.6v3.7"/>
<path d="M48.5 94.3v3.8M48.5 98.1v3.8M56.1 83v3.7M56.1 86.8v3.7M56.1 90.6v3.7M56.1 94.3v3.8M56.1 98.1v3.8M63.8 83v3.7M63.8 86.8v3.7M63.8 90.6v3.7M63.8 94.3v3.8M63.8 98.1v3.8"/>
<path d="M71.4 83v3.7M71.4 86.8v3.7M71.4 90.6v3.7M71.4 94.3v3.8M71.4 98.1v3.8M79 83v3.7M79 86.8v3.7M79 90.6v3.7M79 94.3v3.8M79 98.1v3.8M86.6 83v3.7M86.6 86.8v3.7"/>
<path d="M86.6 90.6v3.7M86.6 94.3v3.8M86.6 98.1v3.8M94.2 83v3.7M94.2 86.8v3.7M94.2 90.6v3.7M94.2 94.3v3.8M94.2 98.1v3.8M101.9 83v3.7M101.9 86.8v3.7M101.9 90.6v3.7M101.9 94.3v3.8"/>
<path d="M101.9 98.1v3.8M109.5 83v3.7M109.5 86.8v3.7M109.5 90.6v3.7M109.5 94.3v3.8M109.5 98.1v3.8M117.1 83v3.7M117.1 86.8v3.7M117.1 90.6v3.7M117.1 94.3v3.8M117.1 98.1v3.8M124.7 83v3.7"/>
<path d="M124.7 86.8v3.7M124.7 90.6v3.7M124.7 94.3v3.8M124.7 98.1v3.8M132.3 83v3.7M132.3 86.8v3.7M132.3 90.6v3.7M132.3 94.3v3.8M132.3 98.1v3.8M140 83v3.7M140 86.8v3.7M140 90.6v3.7"/>
<path d="M140 94.3v3.8M140 98.1v3.8M147.6 83v3.7M147.6 86.8v3.7M147.6 90.6v3.7M147.6 94.3v3.8M147.6 98.1v3.8M155.2 83v3.7M155.2 86.8v3.7M155.2 90.6v3.7M155.2 94.3v3.8M155.2 98.1v3.8"/>
<path d="M162.8 83v3.7M162.8 86.8v3.7M162.8 90.6v3.7M162.8 94.3v3.8M162.8 98.1v3.8M170.4 83v3.7M170.4 86.8v3.7M170.4 90.6v3.7M170.4 94.3v3.8M170.4 98.1v3.8M178.1 83v3.7M178.1 86.8v3.7"/>
<path d="M178.1 90.6v3.7M178.1 94.3v3.8M178.1 98.1v3.8M185.7 83v3.7M185.7 86.8v3.7M185.7 90.6v3.7M185.7 94.3v3.8M185.7 98.1v3.8M193.3 83v3.7M193.3 86.8v3.7M193.3 90.6v3.7M193.3 94.3v3.8"/>
<path d="M193.3 98.1v3.8M200.9 83v3.7M200.9 86.8v3.7M200.9 90.6v3.7M200.9 94.3v3.8M200.9 98.1v3.8M19.5 101.9h8M19.5 105.7h8M19.5 109.4h8M19.5 113.2h8M19.5 117h8M19.5 101.9v3.8"/>
<path d="M19.5 105.7v3.6M19.5 109.4v3.7M19.5 113.2v3.7M19.5 117v3.7M27.4 101.9v3.8M27.4 105.7v3.6M27.4 109.4v3.7M27.4 113.2v3.7M27.4 117v3.7M32.2 101.9h168.8M32.2 105.7h168.8M32.2 109.4h168.8"/>
<path d="M32.2 113.2h168.8M32.2 117h168.8M32.2 101.9v3.8M32.2 105.7v3.6M32.2 109.4v3.7M32.2 113.2v3.7M32.2 117v3.7M40.9 101.9v3.8M40.9 105.7v3.6M40.9 109.4v3.7M40.9 113.2v3.7M40.9 117v3.7"/>
<path d="M48.5 101.9v3.8M48.5 105.7v3.6M48.5 109.4v3.7M48.5 113.2v3.7M48.5 117v3.7M56.1 101.9v3.8M56.1 105.7v3.6M56.1 109.4v3.7M56.1 113.2v3.7M56.1 117v3.7M63.8 101.9v3.8M63.8 105.7v3.6"/>
<path d="M63.8 109.4v3.7M63.8 113.2v3.7M63.8 117v3.7M71.4 101.9v3.8M71.4 105.7v3.6M71.4 109.4v3.7M71.4 113.2v3.7M71.4 117v3.7M79 101.9v3.8M79 105.7v3.6M79 109.4v3.7M79 113.2v3.7"/>
<path d="M79 117v3.7M86.6 101.9v3.8M86.6 105.7v3.6M86.6 109.4v3.7M86.6 113.2v3.7M86.6 117v3.7M94.2 101.9v3.8M94.2 105.7v3.6M94.2 109.4v3.7M94.2 113.2v3.7M94.2 117v3.7M101.9 101.9v3.8"/>
<path d="M101.9 105.7v3.6M101.9 109.4v3.7M101.9 113.2v3.7M101.9 117v3.7M109.5 101.9v3.8M109.5 105.7v3.6M109.5 109.4v3.7M109.5 113.2v3.7M109.5 117v3.7M117.1 101.9v3.8M117.1 105.7v3.6M117.1 109.4v3.7"/>
<path d="M117.1 113.2v3.7M117.1 117v3.7M124.7 101.9v3.8M124.7 105.7v3.6M124.7 109.4v3.7M124.7 113.2v3.7M124.7 117v3.7M132.3 101.9v3.8M132.3 105.7v3.6M132.3 109.4v3.7M132.3 113.2v3.7M132.3 117v3.7"/>
<path d="M140 101.9v3.8M140 105.7v3.6M140 109.4v3.7M140 113.2v3.7M140 117v3.7M147.6 101.9v3.8M147.6 105.7v3.6M147.6 109.4v3.7M147.6 113.2v3.7M147.6 117v3.7M155.2 101.9v3.8M155.2 105.7v3.6"/>
<path d="M155.2 109.4v3.7M155.2 113.2v3.7M155.2 117v3.7M162.8 101.9v3.8M162.8 105.7v3.6M162.8 109.4v3.7M162.8 113.2v3.7M162.8 117v3.7M170.4 101.9v3.8M170.4 105.7v3.6M170.4 109.4v3.7M170.4 113.2v3.7"/>
<path d="M170.4 117v3.7M178.1 101.9v3.8M178.1 105.7v3.6M178.1 109.4v3.7M178.1 113.2v3.7M178.1 117v3.7M185.7 101.9v3.8M185.7 105.7v3.6M185.7 109.4v3.7M185.7 113.2v3.7M185.7 117v3.7M193.3 101.9v3.8"/>
<path d="M193.3 105.7v3.6M193.3 109.4v3.7M193.3 113.2v3.7M193.3 117v3.7M200.9 101.9v3.8M200.9 105.7v3.6M200.9 109.4v3.7M200.9 113.2v3.7M200.9 117v3.7M19.5 120.8h8M19.5 124.6h8M19.5 128.4h8"/>
<path d="M19.5 132.1h8M19.5 135.9h8M19.5 139.7h8M19.5 120.8v3.7M19.5 124.6v3.7M19.5 128.4v3.7M19.5 132.2v3.7M19.5 136v3.7M19.5 139.8v3.7M27.4 120.8v3.7M27.4 124.6v3.7M27.4 128.4v3.7"/>
<path d="M27.4 132.2v3.7M27.4 136v3.7M27.4 139.8v3.7M32.2 120.8h168.8M32.2 124.6h168.8M32.2 128.4h168.8M32.2 132.1h168.8M32.2 135.9h168.8M32.2 139.7h168.8M32.2 120.8v3.7M32.2 124.6v3.7M32.2 128.4v3.7"/>
<path d="M32.2 132.2v3.7M32.2 136v3.7M32.2 139.8v3.7M40.9 120.8v3.7M40.9 124.6v3.7M40.9 128.4v3.7M40.9 132.2v3.7M40.9 136v3.7M40.9 139.8v3.7M48.5 120.8v3.7M48.5 124.6v3.7M48.5 128.4v3.7"/>
<path d="M48.5 132.2v3.7M48.5 136v3.7M48.5 139.8v3.7M56.1 120.8v3.7M56.1 124.6v3.7M56.1 128.4v3.7M56.1 132.2v3.7M56.1 136v3.7M56.1 139.8v3.7M63.8 120.8v3.7M63.8 124.6v3.7M63.8 128.4v3.7"/>
<path d="M63.8 132.2v3.7M63.8 136v3.7M63.8 139.8v3.7M71.4 120.8v3.7M71.4 124.6v3.7M71.4 128.4v3.7M71.4 132.2v3.7M71.4 136v3.7M71.4 139.8v3.7M79 120.8v3.7M79 124.6v3.7M79 128.4v3.7"/>
<path d="M79 132.2v3.7M79 136v3.7M79 139.8v3.7M86.6 120.8v3.7M86.6 124.6v3.7M86.6 128.4v3.7M86.6 132.2v3.7M86.6 136v3.7M86.6 139.8v3.7M94.2 120.8v3.7M94.2 124.6v3.7M94.2 128.4v3.7"/>
<path d="M94.2 132.2v3.7M94.2 136v3.7M94.2 139.8v3.7M101.9 120.8v3.7M101.9 124.6v3.7M101.9 128.4v3.7M101.9 132.2v3.7M101.9 136v3.7M101.9 139.8v3.7M109.5 120.8v3.7M109.5 124.6v3.7M109.5 128.4v3.7"/>
<path d="M109.5 132.2v3.7M109.5 136v3.7M109.5 139.8v3.7M117.1 120.8v3.7M117.1 124.6v3.7M117.1 128.4v3.7M117.1 132.2v3.7M117.1 136v3.7M117.1 139.8v3.7M124.7 120.8v3.7M124.7 124.6v3.7M124.7 128.4v3.7"/>
<path d="M124.7 132.2v3.7M124.7 136v3.7M124.7 139.8v3.7M132.3 120.8v3.7M132.3 124.6v3.7M132.3 128.4v3.7M132.3 132.2v3.7M132.3 136v3.7M132.3 139.8v3.7M140 120.8v3.7M140 124.6v3.7M140 128.4v3.7"/>
<path d="M140 132.2v3.7M140 136v3.7M140 139.8v3.7M147.6 120.8v3.7M147.6 124.6v3.7M147.6 128.4v3.7M147.6 132.2v3.7M147.6 136v3.7M147.6 139.8v3.7M155.2 120.8v3.7M155.2 124.6v3.7M155.2 128.4v3.7"/>
<path d="M155.2 132.2v3.7M155.2 136v3.7M155.2 139.8v3.7M162.8 120.8v3.7M162.8 124.6v3.7M162.8 128.4v3.7M162.8 132.2v3.7M162.8 136v3.7M162.8 139.8v3.7M170.4 120.8v3.7M170.4 124.6v3.7M170.4 128.4v3.7"/>
<path d="M170.4 132.2v3.7M170.4 136v3.7M170.4 139.8v3.7M178.1 120.8v3.7M178.1 124.6v3.7M178.1 128.4v3.7M178.1 132.2v3.7M178.1 136v3.7M178.1 139.8v3.7M185.7 120.8v3.7M185.7 124.6v3.7M185.7 128.4v3.7"/>
<path d="M185.7 132.2v3.7M185.7 136v3.7M185.7 139.8v3.7M193.3 120.8v3.7M193.3 124.6v3.7M193.3 128.4v3.7M193.3 132.2v3.7M193.3 136v3.7M193.3 139.8v3.7M200.9 120.8v3.7M200.9 124.6v3.7M200.9 128.4v3.7"/>
<path d="M200.9 132.2v3.7M200.9 136v3.7M200.9 139.8v3.7M19.5 143.5h8M19.5 147.3h8M19.5 151.1h8M19.5 154.9h8M19.5 158.7h8M19.5 143.6v3.7M19.5 147.4v3.7M19.5 151.2v3.7M19.5 155v3.7"/>
<path d="M19.5 158.8v3.7M27.4 143.6v3.7M27.4 147.4v3.7M27.4 151.2v3.7M27.4 155v3.7M27.4 158.8v3.7M32.2 143.5h168.8M32.2 147.3h168.8M32.2 151.1h168.8M32.2 154.9h168.8M32.2 158.7h168.8M32.2 143.6v3.7"/>
<path d="M32.2 147.4v3.7M32.2 151.2v3.7M32.2 155v3.7M32.2 158.8v3.7M40.9 143.6v3.7M40.9 147.4v3.7M40.9 151.2v3.7M40.9 155v3.7M40.9 158.8v3.7M48.5 143.6v3.7M48.5 147.4v3.7M48.5 151.2v3.7"/>
<path d="M48.5 155v3.7M48.5 158.8v3.7M56.1 143.6v3.7M56.1 147.4v3.7M56.1 151.2v3.7M56.1 155v3.7M56.1 158.8v3.7M63.8 143.6v3.7M63.8 147.4v3.7M63.8 151.2v3.7M63.8 155v3.7M63.8 158.8v3.7"/>
<path d="M71.4 143.6v3.7M71.4 147.4v3.7M71.4 151.2v3.7M71.4 155v3.7M71.4 158.8v3.7M79 143.6v3.7M79 147.4v3.7M79 151.2v3.7M79 155v3.7M79 158.8v3.7M86.6 143.6v3.7M86.6 147.4v3.7"/>
<path d="M86.6 151.2v3.7M86.6 155v3.7M86.6 158.8v3.7M94.2 143.6v3.7M94.2 147.4v3.7M94.2 151.2v3.7M94.2 155v3.7M94.2 158.8v3.7M101.9 143.6v3.7M101.9 147.4v3.7M101.9 151.2v3.7M101.9 155v3.7"/>
<path d="M101.9 158.8v3.7M109.5 143.6v3.7M109.5 147.4v3.7M109.5 151.2v3.7M109.5 155v3.7M109.5 158.8v3.7M117.1 143.6v3.7M117.1 147.4v3.7M117.1 151.2v3.7M117.1 155v3.7M117.1 158.8v3.7M124.7 143.6v3.7"/>
<path d="M124.7 147.4v3.7M124.7 151.2v3.7M124.7 155v3.7M124.7 158.8v3.7M132.3 143.6v3.7M132.3 147.4v3.7M132.3 151.2v3.7M132.3 155v3.7M132.3 158.8v3.7M140 143.6v3.7M140 147.4v3.7M140 151.2v3.7"/>
<path d="M140 155v3.7M140 158.8v3.7M147.6 143.6v3.7M147.6 147.4v3.7M147.6 151.2v3.7M147.6 155v3.7M147.6 158.8v3.7M155.2 143.6v3.7M155.2 147.4v3.7M155.2 151.2v3.7M155.2 155v3.7M155.2 158.8v3.7"/>
<path d="M162.8 143.6v3.7M162.8 147.4v3.7M162.8 151.2v3.7M162.8 155v3.7M162.8 158.8v3.7M170.4 143.6v3.7M170.4 147.4v3.7M170.4 151.2v3.7M170.4 155v3.7M170.4 158.8v3.7M178.1 143.6v3.7M178.1 147.4v3.7"/>
<path d="M178.1 151.2v3.7M178.1 155v3.7M178.1 158.8v3.7M185.7 143.6v3.7M185.7 147.4v3.7M185.7 151.2v3.7M185.7 155v3.7M185.7 158.8v3.7M193.3 143.6v3.7M193.3 147.4v3.7M193.3 151.2v3.7M193.3 155v3.7"/>
<path d="M193.3 158.8v3.7M200.9 143.6v3.7M200.9 147.4v3.7M200.9 151.2v3.7M200.9 155v3.7M200.9 158.8v3.7M19.5 162.5h8M19.5 166.3h8M19.5 170.1h8M19.5 173.9h8M19.5 177.7h8M19.5 162.6v3.7"/>
<path d="M19.5 166.4v3.7M19.5 170.2v3.7M19.5 174v3.7M19.5 177.8v3.7M27.4 162.6v3.7M27.4 166.4v3.7M27.4 170.2v3.7M27.4 174v3.7M27.4 177.8v3.7M32.2 162.5h168.8M32.2 166.3h168.8M32.2 170.1h168.8"/>
<path d="M32.2 173.9h168.8M32.2 177.7h168.8M32.2 162.6v3.7M32.2 166.4v3.7M32.2 170.2v3.7M32.2 174v3.7M32.2 177.8v3.7M40.9 162.6v3.7M40.9 166.4v3.7M40.9 170.2v3.7M40.9 174v3.7M40.9 177.8v3.7"/>
<path d="M48.5 162.6v3.7M48.5 166.4v3.7M48.5 170.2v3.7M48.5 174v3.7M48.5 177.8v3.7M56.1 162.6v3.7M56.1 166.4v3.7M56.1 170.2v3.7M56.1 174v3.7M56.1 177.8v3.7M63.8 162.6v3.7M63.8 166.4v3.7"/>
<path d="M63.8 170.2v3.7M63.8 174v3.7M63.8 177.8v3.7M71.4 162.6v3.7M71.4 166.4v3.7M71.4 170.2v3.7M71.4 174v3.7M71.4 177.8v3.7M79 162.6v3.7M79 166.4v3.7M79 170.2v3.7M79 174v3.7"/>
<path d="M79 177.8v3.7M86.6 162.6v3.7M86.6 166.4v3.7M86.6 170.2v3.7M86.6 174v3.7M86.6 177.8v3.7M94.2 162.6v3.7M94.2 166.4v3.7M94.2 170.2v3.7M94.2 174v3.7M94.2 177.8v3.7M101.9 162.6v3.7"/>
<path d="M101.9 166.4v3.7M101.9 170.2v3.7M101.9 174v3.7M101.9 177.8v3.7M109.5 162.6v3.7M109.5 166.4v3.7M109.5 170.2v3.7M109.5 174v3.7M109.5 177.8v3.7M117.1 162.6v3.7M117.1 166.4v3.7M117.1 170.2v3.7"/>
<path d="M117.1 174v3.7M117.1 177.8v3.7M124.7 162.6v3.7M124.7 166.4v3.7M124.7 170.2v3.7M124.7 174v3.7M124.7 177.8v3.7M132.3 162.6v3.7M132.3 166.4v3.7M132.3 170.2v3.7M132.3 174v3.7M132.3 177.8v3.7"/>
<path d="M140 162.6v3.7M140 166.4v3.7M140 170.2v3.7M140 174v3.7M140 177.8v3.7M147.6 162.6v3.7M147.6 166.4v3.7M147.6 170.2v3.7M147.6 174v3.7M147.6 177.8v3.7M155.2 162.6v3.7M155.2 166.4v3.7"/>
<path d="M155.2 170.2v3.7M155.2 174v3.7M155.2 177.8v3.7M162.8 162.6v3.7M162.8 166.4v3.7M162.8 170.2v3.7M162.8 174v3.7M162.8 177.8v3.7M170.4 162.6v3.7M170.4 166.4v3.7M170.4 170.2v3.7M170.4 174v3.7"/>
<path d="M170.4 177.8v3.7M178.1 162.6v3.7M178.1 166.4v3.7M178.1 170.2v3.7M178.1 174v3.7M178.1 177.8v3.7M185.7 162.6v3.7M185.7 166.4v3.7M185.7 170.2v3.7M185.7 174v3.7M185.7 177.8v3.7M193.3 162.6v3.7"/>
<path d="M193.3 166.4v3.7M193.3 170.2v3.7M193.3 174v3.7M193.3 177.8v3.7M200.9 162.6v3.7M200.9 166.4v3.7M200.9 170.2v3.7M200.9 174v3.7M200.9 177.8v3.7M14.7 192.9h186.3M19.5 181.5h8M19.5 185.3h8"/>
<path d="M19.5 189.1h8M19.5 181.6v3.7M19.5 185.4v3.7M19.5 189.2v3.7M27.4 181.6v3.7M27.4 185.4v3.7M27.4 189.2v3.7M32.2 181.5h168.8M32.2 185.3h168.8M32.2 189.1h168.8M32.2 181.6v3.7M32.2 185.4v3.7"/>
<path d="M32.2 189.2v3.7M40.9 181.6v3.7M40.9 185.4v3.7M40.9 189.2v3.7M48.5 181.6v3.7M48.5 185.4v3.7M48.5 189.2v3.7M56.1 181.6v3.7M56.1 185.4v3.7M56.1 189.2v3.7M63.8 181.6v3.7M63.8 185.4v3.7"/>
<path d="M63.8 189.2v3.7M71.4 181.6v3.7M71.4 185.4v3.7M71.4 189.2v3.7M79 181.6v3.7M79 185.4v3.7M79 189.2v3.7M86.6 181.6v3.7M86.6 185.4v3.7M86.6 189.2v3.7M94.2 181.6v3.7M94.2 185.4v3.7"/>
<path d="M94.2 189.2v3.7M101.9 181.6v3.7M101.9 185.4v3.7M101.9 189.2v3.7M109.5 181.6v3.7M109.5 185.4v3.7M109.5 189.2v3.7M117.1 181.6v3.7M117.1 185.4v3.7M117.1 189.2v3.7M124.7 181.6v3.7M124.7 185.4v3.7"/>
<path d="M124.7 189.2v3.7M132.3 181.6v3.7M132.3 185.4v3.7M132.3 189.2v3.7M140 181.6v3.7M140 185.4v3.7M140 189.2v3.7M147.6 181.6v3.7M147.6 185.4v3.7M147.6 189.2v3.7M155.2 181.6v3.7M155.2 185.4v3.7"/>
<path d="M155.2 189.2v3.7M162.8 181.6v3.7M162.8 185.4v3.7M162.8 189.2v3.7M170.4 181.6v3.7M170.4 185.4v3.7M170.4 189.2v3.7M178.1 181.6v3.7M178.1 185.4v3.7M178.1 189.2v3.7M185.7 181.6v3.7M185.7 185.4v3.7"/>
<path d="M185.7 189.2v3.7M193.3 181.6v3.7M193.3 185.4v3.7M193.3 189.2v3.7M200.9 181.6v3.7M200.9 185.4v3.7M200.9 189.2v3.7"/>
</g>
<text font-size="10.6" fill="#fff" x="12.7" y="12.6">C</text>
<text font-size="4.9" fill="#fff" x="12.7" y="18.2">GENERAL PURPOSE CERAMIC CAPACITORS</text>
<text font-size="4.2" fill="#f05124" x="12.4" y="32.8">VOLTAGE AND CAPACITANCE RANGE</text>
<text font-size="3.5" fill="#fff" x="21.5" y="12.6">SERIES</text>
<text font-size="3.2" fill="#231f20" x="14.7" y="38.4">X7R DIELECTRIC</text>
<g font-size="2.5" fill="#231f20">
<text x="36.3" y="272.4">Email: sales@venkel.com</text>
<text x="73.9" y="272.4">Phone: 512.794.0081</text>
<text x="105.7" y="272.4">Toll Free: 800.950.8365</text>
<text x="142.3" y="272.4">Web: www.venkel.com</text>
<text x="209.4" y="272.6">5</text>
</g>
<g font-size="2.5" fill="#f05124">
<text x="70.6" y="272.4">|</text>
<text x="102.4" y="272.4">|</text>
<text x="139.1" y="272.4">|</text>
</g>
<g font-size="2.1" fill="#231f20">
<text x="163.7" y="43.8">Values that are typically available.</text>
<text x="45.1" y="53.2">01005</text>
<text x="68.7" y="53.2">0201</text>
<text x="98.9" y="53.2">0402</text>
<text x="125.6" y="53.2">0504</text>
<text x="156.1" y="53.2">0603</text>
<text x="168.6" y="49.5">(All measurements in inches)</text>
<text x="186.6" y="53.2">0805</text>
<text x="25.3" y="54.5">SIZE</text>
<text x="27.2" y="59.5">L</text>
<text x="42.6" y="55.8">(± 0.0008)</text>
<text x="45.7" y="59.5">0.016</text>
<text x="66.2" y="55.8">(± 0.002)</text>
<text x="68.3" y="59.5">0.024</text>
<text x="96.7" y="55.8">(± 0.004)</text>
<text x="98.6" y="59.5">0.040</text>
<text x="123.4" y="55.8">(± 0.008)</text>
<text x="125.5" y="59.5">0.053</text>
<text x="153.9" y="55.8">(± 0.006)</text>
<text x="155.9" y="59.5">0.063</text>
<text x="184.4" y="55.8">(± 0.008)</text>
<text x="186.3" y="59.5">0.080</text>
<text x="26.7" y="63.2">W</text>
<text x="45.3" y="63.2">0.008</text>
<text x="68.6" y="63.2">0.012</text>
<text x="98.7" y="63.2">0.020</text>
<text x="125.3" y="63.2">0.040</text>
<text x="156" y="63.2">0.032</text>
<text x="186.3" y="63.2">0.050</text>
<text x="23.6" y="70.6">Min E/B</text>
<text x="23.6" y="66.9">T (max)</text>
<text x="45.3" y="66.9">0.008</text>
<text x="45.4" y="70.6">0.002</text>
<text x="68.2" y="70.6">0.002</text>
<text x="68.6" y="66.9">0.012</text>
<text x="98.6" y="70.6">0.004</text>
<text x="98.8" y="66.9">0.025</text>
<text x="125.3" y="66.9">0.040</text>
<text x="125.4" y="70.6">0.005</text>
<text x="155.8" y="70.6">0.008</text>
<text x="155.9" y="66.9">0.038</text>
<text x="182.6" y="70.6">0.020 ± .010</text>
<text x="186.4" y="66.9">0.058</text>
<text x="20.4" y="74.3">VDCW (MAX)</text>
<text x="42.3" y="74.3">6.3V</text>
<text x="50.4" y="74.3">10V</text>
<text x="57.5" y="74.3">6.3V</text>
<text x="65.6" y="74.3">10V</text>
<text x="73.3" y="74.3">16V</text>
<text x="80.7" y="74.3">25V</text>
<text x="88.6" y="74.3">16V</text>
<text x="96" y="74.3">25V</text>
<text x="103.5" y="74.3">50V</text>
<text x="110.6" y="74.3">100V</text>
<text x="118.8" y="74.3">25V</text>
<text x="126.3" y="74.3">50V</text>
<text x="133.4" y="74.3">100V</text>
<text x="141.8" y="74.3">10V</text>
<text x="149.5" y="74.3">16V</text>
<text x="156.9" y="74.3">25V</text>
<text x="164.4" y="74.3">50V</text>
<text x="171.5" y="74.3">100V</text>
<text x="179.8" y="74.3">25V</text>
<text x="187.3" y="74.3">50V</text>
<text x="194.4" y="74.3">100V</text>
<text x="21.9" y="78.1">101</text>
<text x="22.1" y="81.9">121</text>
<text x="33.2" y="78.1">100pF</text>
<text x="34.8" y="81.9">120</text>
<text x="22" y="89.5">181</text>
<text x="22.1" y="85.7">151</text>
<text x="34.7" y="89.5">180</text>
<text x="34.7" y="85.7">150</text>
<text x="21.8" y="93.3">221</text>
<text x="34.5" y="93.3">220</text>
<text x="21.8" y="100.8">331</text>
<text x="21.8" y="97.1">271</text>
<text x="34.5" y="100.8">330</text>
<text x="34.5" y="97.1">270</text>
<text x="21.8" y="104.6">391</text>
<text x="34.4" y="104.6">390</text>
<text x="21.8" y="112.1">561</text>
<text x="21.8" y="108.4">471</text>
<text x="34.4" y="112.1">560</text>
<text x="34.5" y="108.4">470</text>
<text x="21.7" y="115.9">681</text>
<text x="21.8" y="119.7">821</text>
<text x="34.4" y="115.9">680</text>
<text x="34.5" y="119.7">820</text>
<text x="21.6" y="123.5">102</text>
<text x="32.4" y="123.5">1000pF</text>
<text x="21.8" y="131.1">152</text>
<text x="21.8" y="127.3">122</text>
<text x="34" y="131.1">1500</text>
<text x="34" y="127.3">1200</text>
<text x="21.8" y="134.9">182</text>
<text x="34" y="134.9">1800</text>
<text x="21.6" y="138.7">222</text>
<text x="21.6" y="142.5">272</text>
<text x="33.7" y="138.7">2200</text>
<text x="33.8" y="142.5">2700</text>
<text x="21.5" y="146.3">332</text>
<text x="33.7" y="146.3">3300</text>
<text x="21.5" y="150.1">392</text>
<text x="21.5" y="153.9">472</text>
<text x="33.7" y="150.1">3900</text>
<text x="33.7" y="153.9">4700</text>
<text x="21.5" y="161.5">682</text>
<text x="21.5" y="157.7">562</text>
<text x="33.6" y="161.5">6800</text>
<text x="33.7" y="157.7">5600</text>
<text x="21.5" y="165.3">822</text>
<text x="33.7" y="165.3">8200</text>
<text x="21.6" y="169.1">103</text>
<text x="21.8" y="172.9">123</text>
<text x="33.7" y="169.1">.01uF</text>
<text x="34.5" y="172.9">.012</text>
<text x="21.8" y="176.7">153</text>
<text x="34.5" y="176.7">.015</text>
<text x="21.5" y="184.3">223</text>
<text x="21.8" y="180.5">183</text>
<text x="34.3" y="184.3">.022</text>
<text x="34.5" y="180.5">.018</text>
<text x="18" y="190" transform="rotate(-90 18 190)">&lt;----------------------------------------------------CAPACITANCE CODE----------------------------------------------&gt;</text>
<text x="21.5" y="191.9">333</text>
<text x="21.6" y="188.1">273</text>
<text x="30.7" y="190.5" transform="rotate(-90 30.7 190.5)">&lt;----------------------------------------------------CAPACITANCE VALUE----------------------------------------------&gt;</text>
<text x="34.2" y="191.9">.033</text>
<text x="34.3" y="188.1">.027</text>
<text x="14.7" y="200">* For values above 1uF, thickness may be greater than specified above.</text>
<text x="16.4" y="203.2">T(max):</text>
<text x="27.4" y="203.2">0603 – 0.040&quot;</text>
<text x="14.7" y="209.5">NOTE: Additional values may be available. Please contact us for more information. Due to demand and raw material fluctuations, specific values may not be available.</text>
<text x="27.4" y="206.4">0805 – 0.060&quot;</text>
<text x="22.5" y="212.7">All components manufactured with the X7R dielectric are also available as an X5R dielectric.</text>
<text x="186.4" y="272.5">Rev: 12/2020-B</text>
</g>
<g font-size="2" fill="#231f20">
<text x="123.9" y="35.9">w</text>
<text x="139.2" y="34.8">L</text>
<text x="115.7" y="43.8">T</text>
</g>
<text font-size="1.2" fill="#231f20" x="147.6" y="38.4">E/B</text>
</svg>
